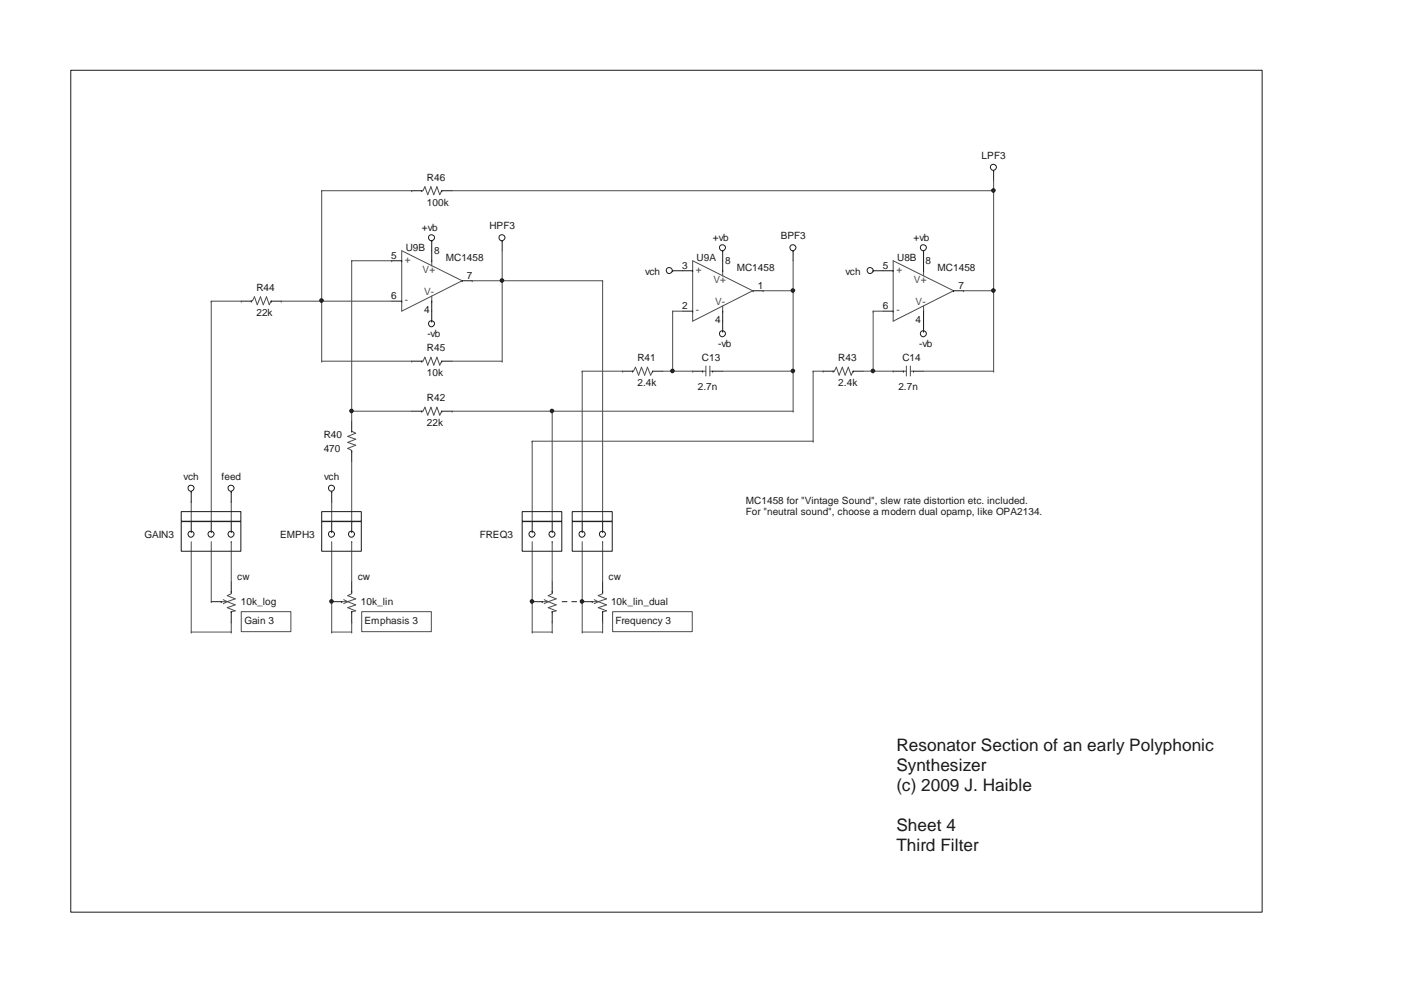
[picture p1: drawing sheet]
<svg xmlns="http://www.w3.org/2000/svg" width="297mm" height="210mm" viewBox="0 0 297 210" stroke-linecap="round" stroke-linejoin="round" font-family="sans-serif">
<g fill="none" stroke="#1b1b1b" stroke-width=".21">
<path d="M15 14.9h252v178.1h-252zM82.9 55.2h2.1M85 55.2h.1M87.1 40.4h2.1M89.2 40.4h.1M91.3 55.2h.1M91.3 53.1v2.1M93.5 40.4h.1M93.5 40.4h2.2M97.8 59.4h.1M97.8 59.4h2.1M144.4 57.3h2.1"/>
<path d="M146.5 57.3h.1M152.9 57.3h.1M152.9 55.2v2.1M186.8 57.3h2.2M189 57.3h.1M195.4 57.3h.1M195.4 55.2v2.1M51 63.7h2.2M53.2 63.7h.1M57.4 63.7h.1M57.4 63.7h2.1M82.9 63.7h2.1"/>
<path d="M85 63.7h.1M87.1 76.4h2.1M89.2 76.4h.1M91.3 63.7h.1M91.3 63.7v2.1M93.5 76.4h.1M93.5 76.4h2.2M131.7 78.5h2.1M133.8 78.5h.1M138.1 78.5h.1M138.1 78.5h2.1M144.4 65.8h2.1"/>
<path d="M146.5 65.8h.1M146.5 78.5h2.2M148.7 78.5h.1M150.8 78.5h.1M150.8 78.5h2.1M152.9 65.8h.1M152.9 65.8v2.2M159.3 61.5h.1M159.3 61.5h2.1M174.1 78.5h2.2M176.3 78.5h.1M180.5 78.5h.1"/>
<path d="M180.5 78.5h2.1M186.8 65.8h2.2M189 65.8h.1M189 78.5h2.2M191.2 78.5h.1M193.3 78.5h.1M193.3 78.5h2.1M195.4 65.8h.1M195.4 65.8v2.2M201.7 61.5h.1M201.7 61.5h2.2M74.4 91.2h.1"/>
<path d="M74.4 95.5h.1M74.4 89.1v2.1M74.4 95.5v2.2M87.1 87h2.1M89.2 87h.1M93.5 87h.1M93.5 87h2.2M44.7 127.3h2.1M46.8 127.3h.1M48.9 129.4h.1M48.9 125.2h.1M48.9 123.1v2.1"/>
<path d="M48.9 129.4v2.2M70.2 127.3h2.1M72.3 127.3h.1M74.4 129.4h.1M74.4 125.2h.1M74.4 123.1v2.1M74.4 129.4v2.2M112.6 127.3h2.1M114.7 127.3h.1M116.8 129.4h.1M116.8 125.2h.1M116.8 123.1v2.1"/>
<path d="M116.8 129.4v2.2M123.2 127.3h2.1M125.3 127.3h.1M127.5 129.4h.1M127.5 125.2h.1M127.5 123.1v2.1M127.5 129.4v2.2"/>
<circle cx="40.4" cy="113" r=".64"/>
</g>
<g fill="none" stroke="#4b4b4b" stroke-width=".21">
<path d="M85 53.1l12.8 6.3-12.8 6.4zM89.2 40.4h.3l.4-.9 .6 1.7 .7-1.7 .6 1.7 .6-1.7 .6 1.7 .5-.8M91.3 55.2v1.1M146.5 55.2l12.7 6.3-12.7 6.5zM152.9 57.3v1.1M189 55.2l12.7 6.3-12.7 6.5zM195.4 57.3v1.1M53.2 63.6h.2l.4-.8 .6 1.7 .7-1.7 .6 1.7 .7-1.7 .6 1.7 .4-.9M89.2 76.4h.3l.4-.8 .6 1.7 .7-1.7 .6 1.7 .6-1.7 .6 1.7 .5-.9M91.3 62.6v1M133.8 78.5h.2l.4-.8 .7 1.7 .6-1.7 .7 1.7 .6-1.7 .7 1.7 .4-.9M148.7 78.5h.6"/>
<path d="M149.3 77.4v2.2M150.2 78.5h.6M150.2 77.4v2.2M152.9 64.7v1.1M176.3 78.5h.2l.4-.8 .6 1.7 .7-1.7 .6 1.7 .7-1.7 .6 1.7 .4-.9M191.1 78.5h.7M191.8 77.4v2.2M192.6 78.5h.7M192.6 77.4v2.2M195.4 64.7v1.1M74.4 91.2l.9 .5-1.7 .6 1.7 .6-1.7 .7 1.7 .6-1.7 .7 .8 .4v.2M89.2 87h.3l.4-.8 .6 1.7 .7-1.7 .6 1.7 .6-1.7 .6 1.7 .5-.9"/>
<path d="M46.8 127.3h1.3M47.2 126.9l.9 .4M48.1 127.3l1.7 .7-1.7 .6 1.7 .7-.9 .1M48.1 127.3l-.9 .4M48.9 125.2v.4l-.8 .4 1.7 .7-1.7 .6M72.3 127.3h1.3M72.7 126.9l.9 .4M73.6 127.3l1.7 .7-1.7 .6 1.7 .7-.9 .1M73.6 127.3l-.9 .4M74.4 125.2v.4l-.8 .4 1.7 .7-1.7 .6M114.7 127.3h1.3M115.1 126.9l.9 .4"/>
<path d="M116 127.3l1.7 .7-1.7 .6 1.7 .7-.9 .1M116 127.3l-.9 .4M116.8 125.2v.4l-.8 .4 1.7 .7-1.7 .6M125.3 127.3h1.3M125.7 126.9l.9 .4M126.6 127.3l1.7 .7-1.7 .6 1.7 .7-.8 .1M126.6 127.3l-.9 .4M127.5 125.2v.4l-.9 .4 1.7 .7-1.7 .6"/>
</g>
<path d="M40.5 112.5v.1z" fill="#1b1b1b"/>
<g fill="none" stroke="#1b1b1b" stroke-width=".21">
<path d="M40.5 112.5h.1M40.5 110.4v2.1"/>
<circle cx="40.4" cy="103.3" r=".64"/>
</g>
<path d="M40.5 104v.1z" fill="#1b1b1b"/>
<g fill="none" stroke="#1b1b1b" stroke-width=".21">
<path d="M40.5 104h.1M40.5 104v2.1"/>
<circle cx="48.9" cy="113" r=".64"/>
</g>
<path d="M48.9 112.5l.1 .1z" fill="#1b1b1b"/>
<g fill="none" stroke="#1b1b1b" stroke-width=".21">
<path d="M48.9 112.5h.1M48.9 110.4v2.1"/>
<circle cx="48.9" cy="103.3" r=".64"/>
</g>
<path d="M48.9 104l.1 .1z" fill="#1b1b1b"/>
<g fill="none" stroke="#1b1b1b" stroke-width=".21">
<path d="M48.9 104h.1M48.9 104v2.1"/>
<circle cx="70.1" cy="103.3" r=".64"/>
</g>
<path d="M70.2 104l.1 .1z" fill="#1b1b1b"/>
<g fill="none" stroke="#1b1b1b" stroke-width=".21">
<path d="M70.2 104h.1M70.2 104v2.1"/>
<circle cx="91.3" cy="50.3" r=".64"/>
</g>
<path d="M91.3 50.9l.1 .1z" fill="#1b1b1b"/>
<g fill="none" stroke="#1b1b1b" stroke-width=".21">
<path d="M91.3 50.9h.1M91.3 50.9v2.2"/>
<circle cx="91.3" cy="68.5" r=".64"/>
</g>
<path d="M91.3 68h.1z" fill="#1b1b1b"/>
<g fill="none" stroke="#1b1b1b" stroke-width=".21">
<path d="M91.3 68h.1M91.3 65.8v2.2"/>
<circle cx="74.4" cy="113" r=".64"/>
</g>
<path d="M74.4 112.5l.1 .1z" fill="#1b1b1b"/>
<g fill="none" stroke="#1b1b1b" stroke-width=".21">
<path d="M74.4 112.5h.1M74.4 110.4v2.1"/>
<circle cx="127.4" cy="113" r=".64"/>
</g>
<path d="M127.5 112.5l.1 .1z" fill="#1b1b1b"/>
<g fill="none" stroke="#1b1b1b" stroke-width=".21">
<path d="M127.5 112.5h.1M127.5 110.4v2.1"/>
<circle cx="123.1" cy="113" r=".64"/>
</g>
<path d="M123.2 112.5l.1 .1z" fill="#1b1b1b"/>
<g fill="none" stroke="#1b1b1b" stroke-width=".21">
<path d="M123.2 112.5h.1M123.2 110.4v2.1"/>
<circle cx="152.8" cy="52.4" r=".64"/>
</g>
<path d="M152.9 53.1h.1z" fill="#1b1b1b"/>
<g fill="none" stroke="#1b1b1b" stroke-width=".21">
<path d="M152.9 53.1h.1M152.9 53.1v2.1"/>
<circle cx="152.8" cy="70.6" r=".64"/>
</g>
<path d="M152.9 70.1l.1 .1z" fill="#1b1b1b"/>
<g fill="none" stroke="#1b1b1b" stroke-width=".21">
<path d="M152.9 70.1h.1M152.9 68v2.1"/>
<circle cx="141.6" cy="57.2" r=".64"/>
</g>
<path d="M142.3 57.3l.1 .1z" fill="#1b1b1b"/>
<g fill="none" stroke="#1b1b1b" stroke-width=".21">
<path d="M142.3 57.3h.1M142.3 57.3h2.1"/>
<circle cx="116.8" cy="113" r=".64"/>
</g>
<path d="M116.8 112.5l.1 .1z" fill="#1b1b1b"/>
<g fill="none" stroke="#1b1b1b" stroke-width=".21">
<path d="M116.8 112.5h.1M116.8 110.4v2.1"/>
<circle cx="195.4" cy="52.4" r=".64"/>
</g>
<path d="M195.4 53.1h.1z" fill="#1b1b1b"/>
<g fill="none" stroke="#1b1b1b" stroke-width=".21">
<path d="M195.4 53.1h.1M195.4 53.1v2.1"/>
<circle cx="195.4" cy="70.6" r=".64"/>
</g>
<path d="M195.4 70.1l.1 .1z" fill="#1b1b1b"/>
<g fill="none" stroke="#1b1b1b" stroke-width=".21">
<path d="M195.4 70.1h.1M195.4 68v2.1"/>
<circle cx="184.1" cy="57.2" r=".64"/>
</g>
<path d="M184.7 57.3l.1 .1z" fill="#1b1b1b"/>
<g fill="none" stroke="#1b1b1b" stroke-width=".21">
<path d="M184.7 57.3h.1M184.7 57.3h2.1"/>
<circle cx="44.6" cy="113" r=".64"/>
</g>
<path d="M44.7 112.5l.1 .1z" fill="#1b1b1b"/>
<g fill="none" stroke="#1b1b1b" stroke-width=".21">
<path d="M44.7 112.5h.1M44.7 110.4v2.1"/>
<circle cx="70.1" cy="113" r=".64"/>
</g>
<path d="M70.2 112.5l.1 .1z" fill="#1b1b1b"/>
<g fill="none" stroke="#1b1b1b" stroke-width=".21">
<path d="M70.2 112.5h.1M70.2 110.4v2.1"/>
<circle cx="112.5" cy="113" r=".64"/>
</g>
<path d="M112.6 112.5l.1 .1z" fill="#1b1b1b"/>
<g fill="none" stroke="#1b1b1b" stroke-width=".21">
<path d="M112.6 112.5h.1M112.6 110.4v2.1"/>
<circle cx="106.2" cy="50.3" r=".64"/>
</g>
<path d="M106.2 50.9l.1 .1z" fill="#1b1b1b"/>
<g fill="none" stroke="#1b1b1b" stroke-width=".21">
<path d="M106.2 50.9h.1M106.2 50.9v2.2"/>
<circle cx="167.8" cy="52.4" r=".64"/>
</g>
<path d="M167.8 53.1h.1z" fill="#1b1b1b"/>
<g fill="none" stroke="#1b1b1b" stroke-width=".21">
<path d="M167.8 53.1h.1M167.8 53.1v2.1"/>
<circle cx="210.2" cy="35.4" r=".64"/>
</g>
<path d="M210.2 36.1l.1 .1z" fill="#1b1b1b"/>
<path d="M210.2 36.1h.1M210.2 36.1v2.1" fill="none" stroke="#1b1b1b" stroke-width=".21"/>
<g fill="none" stroke="#4b4b4b" stroke-width=".21">
<path d="M210.2 38.2v40.3M68.1 40.4h.1M68.1 40.4v36M68.1 40.4h19M74.4 55.2h.1M74.4 55.2v33.9M74.4 55.2h8.5M82.9 55.2h.1M87.1 40.4h.1M95.7 40.4h114.5M99.9 59.4h.1M99.9 59.4h27.6"/>
<path d="M106.2 59.4h.1M106.2 53.1v23.3M127.5 59.4h.1M127.5 59.4v51M167.8 55.2v31.8M210.2 40.4h.1M44.7 63.7h.1M44.7 63.7v46.7M44.7 63.7h6.3M51 63.7h.1M59.5 63.7h.1M59.5 63.7h23.4"/>
<path d="M68.1 63.7h.1M68.1 76.4h.1M68.1 76.4h19M87.1 76.4h.1M95.7 76.4h10.5M106.2 76.4h.1M123.2 78.5h.1M123.2 78.5v31.9M123.2 78.5h8.5M131.7 78.5h.1M140.2 78.5h6.3M142.3 78.5h.1"/>
<path d="M142.3 65.8h.1M142.3 65.8v12.7M142.3 65.8h2.1M146.5 78.5h.1M152.9 78.5h14.9M161.4 61.5h.1M161.4 61.5h6.4M167.8 78.5h.1M167.8 61.5h.1M172 78.5h.1M172 78.5h2.1M172 78.5v14.9"/>
<path d="M174.1 78.5h.1M182.6 78.5h6.4M184.7 78.5h.1M184.7 65.8h.1M184.7 65.8h2.1M184.7 65.8v12.7M189 78.5h.1M195.4 78.5h14.8M203.9 61.5h.1M203.9 61.5h6.3M210.2 78.5h.1M210.2 61.5h.1"/>
<path d="M74.4 87h.1M74.4 97.7v12.7M74.4 87h12.7M95.7 87h.1M95.7 87h72.1M112.6 93.4h.1M112.6 93.4v17M112.6 93.4h59.4M116.8 87h.1M116.8 87v23.4M167.8 87h.1M172 93.4h.1"/>
<path d="M40.5 106.1h.1M40.5 106.1v4.3M40.5 114.6v19.1M44.7 114.6v12.7M48.9 106.1h.1M48.9 114.6h.1M48.9 106.1v4.3M48.9 114.6v8.5M70.2 106.1h.1M70.2 106.1v4.3M70.2 114.6v19.1M74.4 114.6h.1"/>
<path d="M74.4 110.4h.1M74.4 114.6v8.5M112.6 114.6v19.1M116.8 114.6h.1M116.8 114.6v8.5M123.2 114.6v19.1M127.5 114.6h.1M127.5 114.6v8.5M40.5 133.7h.1M40.5 133.7h8.4M44.7 127.3h.1M48.9 131.6h.1"/>
<path d="M48.9 133.7h.1M48.9 131.6v2.1M70.2 133.7h.1M70.2 127.3h.1M70.2 133.7h4.2M74.4 133.7h.1M74.4 131.6h.1M74.4 131.6v2.1M112.6 127.3h.1M112.6 133.7h.1M112.6 133.7h4.2M116.8 131.6h.1"/>
<path d="M116.8 133.7h.1M116.8 131.6v2.1M123.2 127.3h.1M123.2 133.7h.1M123.2 133.7h4.3M127.5 131.6h.1M127.5 133.7h.1M127.5 131.6v2.1"/>
</g>
<circle cx="70.1" cy="127.3" r=".38" fill="#1b1b1b"/>
<circle cx="70.1" cy="127.3" r=".38" fill="none" stroke="#1b1b1b" stroke-width=".21"/>
<circle cx="112.6" cy="127.3" r=".38" fill="#1b1b1b"/>
<circle cx="112.6" cy="127.3" r=".38" fill="none" stroke="#1b1b1b" stroke-width=".21"/>
<circle cx="123.1" cy="127.3" r=".38" fill="#1b1b1b"/>
<circle cx="123.1" cy="127.3" r=".38" fill="none" stroke="#1b1b1b" stroke-width=".21"/>
<circle cx="142.3" cy="78.5" r=".38" fill="#1b1b1b"/>
<circle cx="142.3" cy="78.5" r=".38" fill="none" stroke="#1b1b1b" stroke-width=".21"/>
<circle cx="74.4" cy="87" r=".38" fill="#1b1b1b"/>
<circle cx="74.4" cy="87" r=".38" fill="none" stroke="#1b1b1b" stroke-width=".21"/>
<circle cx="184.7" cy="78.5" r=".38" fill="#1b1b1b"/>
<circle cx="184.7" cy="78.5" r=".38" fill="none" stroke="#1b1b1b" stroke-width=".21"/>
<circle cx="68" cy="63.6" r=".38" fill="#1b1b1b"/>
<circle cx="68" cy="63.6" r=".38" fill="none" stroke="#1b1b1b" stroke-width=".21"/>
<circle cx="106.2" cy="59.4" r=".38" fill="#1b1b1b"/>
<circle cx="106.2" cy="59.4" r=".38" fill="none" stroke="#1b1b1b" stroke-width=".21"/>
<circle cx="116.8" cy="87" r=".38" fill="#1b1b1b"/>
<circle cx="116.8" cy="87" r=".38" fill="none" stroke="#1b1b1b" stroke-width=".21"/>
<circle cx="167.8" cy="78.5" r=".38" fill="#1b1b1b"/>
<circle cx="167.8" cy="78.5" r=".38" fill="none" stroke="#1b1b1b" stroke-width=".21"/>
<circle cx="167.8" cy="61.5" r=".38" fill="#1b1b1b"/>
<circle cx="167.8" cy="61.5" r=".38" fill="none" stroke="#1b1b1b" stroke-width=".21"/>
<circle cx="210.2" cy="61.5" r=".38" fill="#1b1b1b"/>
<circle cx="210.2" cy="61.5" r=".38" fill="none" stroke="#1b1b1b" stroke-width=".21"/>
<circle cx="210.2" cy="40.3" r=".38" fill="#1b1b1b"/>
<g fill="none" stroke="#1b1b1b" stroke-width=".21">
<path d="M38.3 110.4h12.7v6.2h-12.7zM38.3 108.3h12.7v2h-12.7zM68.1 110.4h8.3v6.2h-8.3zM68.1 108.3h8.3v2h-8.3zM110.5 110.4h8.4v6.2h-8.4zM110.5 108.3h8.4v2h-8.4zM121.1 110.4h8.4v6.2h-8.4zM121.1 108.3h8.4v2h-8.4z"/>
<circle cx="210.2" cy="40.3" r=".38"/>
</g>
<path d="M118.9 127.3h4.3" fill="none" stroke="#1b1b1b" stroke-width=".21" stroke-dasharray="1 1 1 1 1 1 1 1"/>
<path d="M51 129.4h10.5v4.3h-10.5zM76.5 129.4h14.8v4.3h-14.8zM129.6 129.4h16.9v4.3h-16.9z" fill="none" stroke="#4b4b4b" stroke-width=".21"/>
<g font-size="3.6" fill="#1b1b1b">
<text x="189.6" y="158.9">Resonator Section of an early Polyphonic</text>
<text x="189.6" y="163.1">Synthesizer</text>
<text x="189.6" y="167.4">(c) 2009 J. Haible</text>
<text x="189.6" y="175.8">Sheet 4</text>
<text x="189.6" y="180.1">Third Filter</text>
</g>
<g font-size="2.1" fill="#1b1b1b">
<text x="207.7" y="33.6">LPF3</text>
<text x="90.3" y="38.2">R46</text>
<text x="90.3" y="43.5">100k</text>
<text x="85.8" y="53.1">U9B</text>
<text x="89.2" y="48.8">+vb</text>
<text x="91.8" y="53.7">8</text>
<text x="103.5" y="48.4">HPF3</text>
<text x="150.8" y="50.9">+vb</text>
<text x="165.2" y="50.5">BPF3</text>
<text x="193.3" y="50.9">+vb</text>
<text x="82.8" y="54.8">5</text>
<text x="94.3" y="55.2">MC1458</text>
<text x="98.8" y="59">7</text>
<text x="136.5" y="58.1">vch</text>
<text x="144.3" y="56.9">3</text>
<text x="147.4" y="55.2">U9A</text>
<text x="153.4" y="55.9">8</text>
<text x="155.9" y="57.3">MC1458</text>
<text x="178.9" y="58.1">vch</text>
<text x="186.8" y="56.9">5</text>
<text x="189.8" y="55.2">U8B</text>
<text x="195.8" y="55.9">8</text>
<text x="198.4" y="57.3">MC1458</text>
<text x="54.3" y="61.5">R44</text>
<text x="82.8" y="63.2">6</text>
<text x="144.3" y="65.4">2</text>
<text x="160.3" y="61.1">1</text>
<text x="186.8" y="65.4">6</text>
<text x="202.8" y="61.1">7</text>
<text x="54.3" y="66.9">22k</text>
<text x="89.7" y="66.3">4</text>
<text x="90.4" y="71.3">-vb</text>
<text x="151.3" y="68.4">4</text>
<text x="193.7" y="68.4">4</text>
<text x="90.3" y="74.3">R45</text>
<text x="134.9" y="76.4">R41</text>
<text x="148.5" y="76.4">C13</text>
<text x="152" y="73.5">-vb</text>
<text x="177.4" y="76.4">R43</text>
<text x="190.9" y="76.4">C14</text>
<text x="194.5" y="73.5">-vb</text>
<text x="90.3" y="79.6">10k</text>
<text x="134.9" y="81.8">2.4k</text>
<text x="147.6" y="82.6">2.7n</text>
<text x="177.4" y="81.8">2.4k</text>
<text x="190.1" y="82.6">2.7n</text>
<text x="90.3" y="84.9">R42</text>
<text x="68.5" y="95.7">470</text>
<text x="68.5" y="92.8">R40</text>
<text x="90.3" y="90.2">22k</text>
<text x="38.8" y="101.5">vch</text>
<text x="46.9" y="101.5">feed</text>
<text x="68.6" y="101.5">vch</text>
<text x="157.8" y="106.6">MC1458 for &quot;Vintage Sound&quot;, slew rate distortion etc. included.</text>
<text x="30.6" y="113.8">GAIN3</text>
<text x="59.3" y="113.8">EMPH3</text>
<text x="101.5" y="113.8">FREQ3</text>
<text x="157.8" y="108.9">For &quot;neutral sound&quot;, choose a modern dual opamp, like OPA2134.</text>
<text x="50.2" y="122.7">cw</text>
<text x="75.7" y="122.7">cw</text>
<text x="128.8" y="122.7">cw</text>
<text x="51" y="128">10k_log</text>
<text x="76.4" y="128">10k_lin</text>
<text x="129.3" y="128">10k_lin_dual</text>
<text x="51.7" y="132.1">Gain 3</text>
<text x="77.1" y="132.1">Emphasis 3</text>
<text x="130.2" y="132.1">Frequency 3</text>
</g>
<g font-size="2.1" fill="#4b4b4b">
<text x="85.7" y="55.6">+</text>
<text x="89.4" y="57.7">V+</text>
<text x="147.2" y="57.7">+</text>
<text x="150.9" y="59.8">V+</text>
<text x="189.6" y="57.7">+</text>
<text x="193.4" y="59.8">V+</text>
<text x="85.7" y="64.1">-</text>
<text x="89.7" y="62.4">V-</text>
<text x="151.3" y="64.5">V-</text>
<text x="193.7" y="64.5">V-</text>
<text x="147.2" y="66.3">-</text>
<text x="189.6" y="66.3">-</text>
</g>
</svg>
